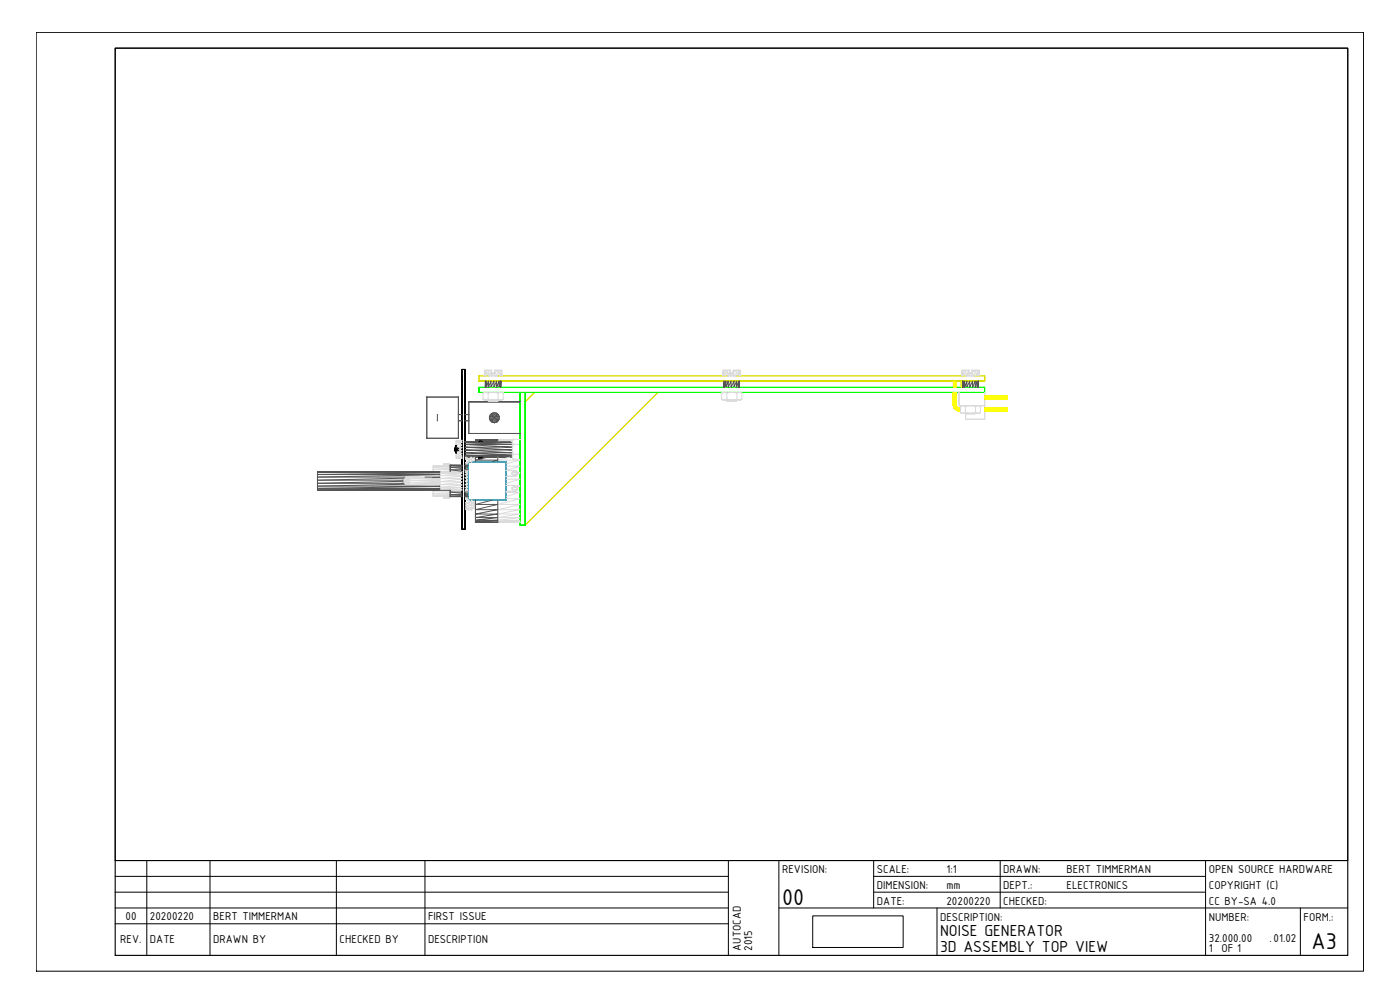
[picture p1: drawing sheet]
<svg xmlns="http://www.w3.org/2000/svg" width="420mm" height="297mm" viewBox="0 0 420 297" stroke-linecap="round" stroke-linejoin="round" font-family="sans-serif">
<!-- layer: 0 -->
<path d="M143.7 112.8h3.2h-3.2v1.5h151.8v-1.5v1.5h-151.8zM143.7 112.8h.1M143.7 114.3h.1M149.2 112.8h69.3M160.4 117.7l-2.8 2.9M220.8 112.8h69.3M295.5 112.8h-3.1h3.1M295.5 114.3h.1M157.6 120.6v37l39.8-39.9-39.8 39.9zM157.6 157.6h.1" fill="none" stroke="#dd0" stroke-width=".3"/>
<path d="M143.7 116.2h.1M143.7 117.7h.1M156.1 117.7v39.9h1.5v-39.9v39.9h-1.5zM295.5 116.2h-151.8v1.5v-1.5h151.8v1.5h-151.8h151.8v-1.5M295.5 117.7h.1M156.1 157.6h.1M157.6 157.6h.1" fill="none" stroke="#0f0" stroke-width=".3"/>
<g fill="none" stroke="#dbdbdb" stroke-width=".3">
<path d="M144.9 118h.1M144.9 119.8h.1M145 119.8l.7 .2-.7-.2 .4 .1M145.4 111.1h2.1M145.4 111.1v1.7zM145.4 117.8l-.4 .2v1.8M145.4 117.8l1.1 .2v1.8M145.4 117.7l-.4 .3 .4-.2M145.5 111.1h.5l-.5 1.7zM146 111.1h.7l-.7 1.7zM146.1 117.8l.4 .2 .8-.2M146.1 119.9l.4-.1-.2 .2z"/>
<path d="M146.5 119.8h.1M146.5 119.8l.8 .1zM147.3 119.9l.7 .1M147.5 111.1h.1M147.5 111.9h.4M147.5 111.1h-.8v1.7h.9l-.1-.9-.8 .9 .8-1.7v.8M147.5 111.1v.8M148.4 111.1h.1M148.5 111.1v.8h-1M148.5 111.9l.8 .9h-.9zM148.5 111.1h.1M148.5 111.1h.8"/>
<path d="M148.5 111.9h-.6l-.3 .9 .6-.9 .2 .9h-.8M148.7 117.8l.8 .2 .4-.2-.4 .2M148.7 117.8l-2.2 .2M148.7 117.8l.8 .2v1.8M148.7 119.9l.8-.1zM148.7 119.9l-.7 .1M149.3 111.1h.8v1.7zM149.5 119.8h.1M149.5 119.8l.4 .1-.2 .1zM149.9 117.8h.8M149.9 119.9l.4 .1M150.1 111.1h.4v1.7z"/>
<path d="M150.5 111.1h.2v1.7zM150.6 117.7l.4 .3-.3-.2M150.7 111.1h-2.2v.8l.8-.8v1.7h-2.6M150.7 117.8l.3 .2v1.8l-.4 .2h-4.9l.4-.1M150.7 119.9l-.4 .1M151 118h.1M151 119.8h.1M216.6 118h.1M216.6 119.8h.1M216.9 111.1h2.2M216.9 111.1h.2l-.2 1.7zM217 117.8l-.4 .2v1.8l.8 .2-.8-.2 .4 .1"/>
<path d="M217 117.8l1.1 .2v1.8M217.1 117.7l-.5 .3 .4-.2M217.1 111.1h.5l-.5 1.7zM217.6 111.1h.7l-.7 1.7zM217.7 117.8l.4 .2 .8-.2M217.7 119.9l.4-.1-.1 .2zM218.1 119.8h.1M218.1 119.8l.8 .1zM218.9 119.9h1.5M219.1 111.1h.1M219.1 111.9h.3M219.1 111.1h-.8v1.7h.8v-.9l-.8 .9 .8-1.7v.8"/>
<path d="M219.1 111.1v.8M220 111.1h.1M220.1 111.1v.8h-1M220.1 111.9l.9 .9h-.9zM220.1 111.1h.1M220.1 111.1h.9M220.1 111.9h-.7l-.3 .9 .7-.9 .3 .9h-1M220.4 117.8l.7 .2 .4-.2-.3 .2M220.4 117.8l-2.2 .2M220.4 117.8l.7 .2v1.8M220.4 119.9l.7-.1zM221 111.1h.6v1.7z"/>
<path d="M221.1 119.8h.1M221.1 119.8l.4 .1-.2 .1zM221.5 117.8h.7M221.5 119.9l.4 .1M221.6 111.1h.5v1.7zM222.1 111.1h.2v1.7zM222.2 117.7l.4 .3-.4-.2M222.2 117.8l.4 .2v1.8M222.2 119.9l.4-.1zM222.2 119.9l-.3 .1M222.3 111.1h-2.2v.8l.9-.8v1.7h-2.7M222.6 118h.1"/>
<path d="M222.6 119.8h.1M222.6 119.8l-.4 .2h-4.8l.3-.1M288.6 111.1h2.2M288.6 111.1h.1l-.1 1.7zM288.7 111.1h.5l-.5 1.7zM289.2 111.1h.7l-.7 1.7zM290.7 111.1h.1M290.7 111.9h.4M290.8 111.1h-.9v1.7h.9v-.9l-.9 .9 .9-1.7v.8M290.8 111.1h.1M290.8 111.1v.8M291.7 111.1h.1"/>
<path d="M291.7 111.9l.9-.8v1.7h-2.7M291.7 111.1v.8h-.9M291.7 111.9l.9 .9h-.9zM291.7 111.1h.9M291.7 111.9h-.6l-.3 .9 .6-.9 .3 .9h-.9M292.6 111.1h.7v1.7zM293.3 111.1h.4v1.7zM293.7 111.1h.2v1.7zM293.9 111.1h-2.2v.8M295.5 117.7h.1M130 139.8h3.1zM130 139.8v1.7v-.7l5.1-.3"/>
<path d="M133.1 139.8v-.7v.7h.2l-.1-.7h.3l-.2 .7 .3 .1-.1-.8h.5l-.3 .8M133.1 139.8v-.7h1.8v.7h.2h-.3h.3M134 139.1v.8l-4-.1h3.3M134.3 139.9h.8M134.4 139.1l.2 .7-.2 .1zM134.8 139.8l.1-.7-.3 .7 .1-.7h-.7l.3 .8h-.4M135.1 139.9h-1.1h1.1M136.9 132.1v2.2h.8v1h-.8v2.2M136.9 132.1h1.7l-1.7 .2zM136.9 132.3h1.7l-1.7 .5zM136.9 132.8h1.7l-1.7 .7zM136.9 133.5l.8 .8 .9-.8h-1.7v.8h.7"/>
<path d="M136.9 135.3v.9h1.7l-1.7-.9h.8l.9 .9M136.9 136.2l1.7 .6h-1.7zM136.9 136.8l1.7 .5h-1.7zM136.9 137.3l1.7 .2h-1.7zM136.9 134.3h.1M136.9 135.3h.1M137.6 135.3h.1M137.7 134.3h.9l-.9 .3zM137.7 135v.3h.9l-.9-.3v-.4l.9 .7M138.6 137.5h.1M139.9 137.8h.7v.8v-.2M139.9 137.8h.1"/>
<path d="M139.9 138.7h.1M139.9 138.7h.6M139.9 138.7v.8M140.1 137.2l.5 .6h-.7v-.6v.6M140.4 138.7h.1M140.5 138.7h-.6l.6 .4M140.5 138.7h.1M140.7 137.8l-.1 .6 .6 .2M141.3 137.2l-.7 .6h.9v-.6v1.4v-.8l-.9 .3 .8 .5M142.6 137.2l-1.1 .4h1.2M142.7 137.9l-1.2 .4h1.2M145.4 120h5.2"/>
<path d="M145.7 120h.1M146.5 120.4h2.9M146.6 120v.4h.2v-.4v.4h.4v-.4v.4h.6v-.4v.4h.7v-.4v.4h.6v-.4v.4h.3v-.4v.4M147.9 120h.1M149.4 120v.4M150.2 120h.1M150.6 120l.4-.2zM151.9 139.9h4.2l-4.2 1.2M153.1 137.2l-3.7 .9v-.9v1.4v-.5h6.7l-4.2 1.1M153.4 132.5h.4M153.7 132.6h.1M153.7 134.8h.1"/>
<path d="M153.7 137.1h.1M153.8 132.2v.4zM153.8 135.7l.2 .6-.2 .2zM153.8 132.2v5.2M153.9 132.9l-.1-.3v1.3l.2-.6-.2-.1 .1-.3 .1 .4M153.9 134l-.1-.1v1.8v-.9M153.9 136.7l-.1-.2v.9l.2 .4-.1-.4M153.9 135.6l.1 .7M153.9 132l-4.5 .2v.3v-.6h4.6h-4.6v.3h4.4M154 131.8h1.8l.2 .4M154 133.3h.1M154 136.3h.1"/>
<path d="M154 137.8h.1M154 131.8l-.1 .4M155.8 136.3h-1.8a1.21 1.21 0 0 0 0 1.5h1.8M155.8 133.3h.1M155.8 137.8h.1M155.8 133.3l.3 .6v.9M155.8 133.3h-1.8l-.2 1.5M155.9 131.9h.2M156 132.9l.1 .3-.3 .1 .2 .7M156 136.7l.1-.2-.3-.2 .3 .8M156 132.6h.1M156 134.8h.1"/>
<path d="M156 137.1h.1M156.1 132.6l-.3 .7M156.1 132.2v.4M156.1 137.1l-.3 .7 .2-.4M156.1 134.8l-.3 1.5 .2-.7M156.1 131.9h-.2h.2M156.1 137.4l-.3 .4M217.1 120h5.1M217.3 120h.1M218.2 120.4h.1M218.2 120v.4l.1-.4v.4h.5v-.4v.4h.6v-.4v.4h.7v-.4v.4h.6v-.4v.4h.3v-.4v.4M218.2 120.4h2.8"/>
<path d="M219.6 120h.1M221 120v.4M221.9 120h.1M287.8 121.7h.1M288.2 121.9h.1M288.2 123.8h.1M288.2 123.8l.8 .2-.8-.2 .4 .1M288.6 121.8l-.4 .1v1.9M288.6 121.8l1.1 .1v1.9M288.7 121.7l-.5 .2 .4-.1M288.7 124h5.1M289 124h.1"/>
<path d="M289.4 121.8l.3 .1 .8-.1M289.4 123.9l.3-.1-.2 .2zM289.7 123.8h.1M289.7 123.8l.8 .1zM289.8 124.2h.1M289.8 125.8h5.7v-8.1v4h-7.7v-4v4h7.7v4.1M289.8 124.2v1.6v-1.6M289.8 125.8h.1M289.8 124v.2l.2-.2v.2h.4v-.2v.2h.7v-.2v.2h.6v-.2v.2h.6v-.2v.2h.3v-.2v.2M289.8 124.2h2.8M289.8 125.8h5.7M290.5 123.9l.7 .1"/>
<path d="M291.2 124h.1M292 121.8l.8 .1 .3-.1-.3 .1M292 121.8l-2.2 .1M292 121.8l.8 .1v1.9M292 123.9l.8-.1zM292 123.9l-.8 .1M292.6 124v.2M292.7 121.9h.1M292.7 123.8h.1M292.8 123.8l.3 .1-.2 .1zM293.1 121.8h.8M293.1 123.9l.4 .1"/>
<path d="M293.4 124h.1M293.8 121.7l.4 .2-.3-.1M293.9 121.8l.3 .1v1.9M293.9 123.9l.3-.1zM293.9 123.9l-.4 .1M294.2 121.9h.1M294.2 123.8h.1M294.2 123.8l-.4 .2h-4.8l.4-.1M295.5 121.7h.1M295.5 125.8h.1M121 143.8l-.1 .5 .3-.2v.3M121 144.7v.1"/>
<path d="M121 143.7l-.1 .6zM121 143.7v1l-.1-.4 .3 .1M121 144.8l-.1-.5 .2 .5M121.1 143.7l.4-.5 .1 .3 .6-.2 .1 .5-.7-.3 .1 .4M121.1 143.7l.5-.2-.5 .3M121.1 143.8l-.2 .5 .2-.5 .1 .3M121.1 144.8l.1-.1 .4 .6-.2 .1 1.3 .3M121.1 144.8l.3 .6-.3-.6 .5 .5 .1-.4 .5 .6v-.4l-.5-.2M121.1 143.8l.6 .1M121.2 144.7l-.3-.4 .1 .5M121.2 144.7v-.3l.5 .5M121.2 144.4h.5"/>
<path d="M121.2 144.7l.5 .2M121.4 143.2l-.4 .5zM121.4 143.2l.7-.3zM121.5 143.2l.6-.3 .1 .4zM121.5 143.2l-.4 .5M121.7 143.9l-.5 .2 .5 .3M121.7 143.9l.6-.1v.7l-.6-.6v.5M121.7 144.4l.6 .1-.1 .6-.5-.7v.5M122.3 142.9h-.3h.7M122.3 143.8l.7 .1-.1 .6zM122.6 142.9h.1M122.7 142.9h-.6l.4 .2"/>
<path d="M122.7 142.9l.1 .1M122.7 145.5h.1M122.8 145.5h-.6l.2 .1M122.8 145.5v.1M122.8 143.2v.1M122.8 143.3h-.6l.7 .5M122.8 143.3l.1 .5M122.8 145l.1 .1M122.9 145.1h-.7l.3 .2M122.9 145.1h.1M122.9 145.1v.1M123 144.5h-.7l.3 .3"/>
<path d="M123 144.5l-.1 .6M129.9 148.8h.1M129.9 148.1h5.2M130 148.6l3.3 .2h-3.3zM131.9 142.4h.1M132 141.6h6.6l-6.6 .4zM132 143.4l-9.7-.5 .3 .6 9.4 .2M132 143.4l-9.5-.4 9.5 .5M132 143.8l-9.4-.3v.6l9.4-.1M132 144.2l-9.4-.1v.7l9.4-.3M132 144.7l-9.4 .1-.1 .5 9.5-.4M132 145l-9.5 .3-.1 .4"/>
<path d="M132 145.1l-9.6 .6 9.6-.5M132 141.4v5.7M132.4 147.1l-2.4 .3v-.3v1.7M133.1 148.8v.7v-.7v.7h1.8l-.1-.7M133.1 148.8h-3.1h3.1M133.3 148.8l.2 .7h-.3zM133.6 148.7l.4 .8h-.5zM133.6 148.7l-3.6-.1 5.1 .1h-.8M133.6 148.7l-.5 .1M133.6 148.7h.4M134.3 148.7h-.3v.8l.3-.8 .1 .8h-.4M134.3 148.7l.5 .1"/>
<path d="M134.6 148.8l.1 .7h-.3zM134.8 148.8l.1 .7zM134.8 148.8h.3h-.2M135.1 140.2h-5.1v-.4l4 .1-4 .3v.6h5.1M135.1 147.4h-5.1v.7M135.1 147.8l-5.1 .3v.5M135.1 148.4l-5.1 .2h5.1M135.1 148.8h-.5h.5M135.1 141.3l-2.4 .1M138.6 141.4h-6.6v.2l6.6-.1M138.6 142h-6.6v.7l6.6-.6M138.6 142.7h-6.6v.9l6.6-.8"/>
<path d="M138.6 143.6h-6.6v.9l6.6-.8M138.6 144.5h-6.6v.9l6.6-.7M138.6 145.4h-6.6v.8l6.6-.6M138.6 146.2h-6.6v.6l6.6-.5M138.6 146.8h-6.6v.3h6.6h-6.6l6.6-.3M139.6 141h.1M139.8 149.8h.1M139.8 150.8h.1M139.9 150.8v2.2M139.9 149v.8h.6h-.6zM139.9 151.7h1.6v.7zM139.9 152.4h1.6v.4z"/>
<path d="M139.9 149.8h.1M139.9 150.8h.1M139.9 150.8h.8M139.9 149l.6 .7M140.4 149.8h.1M140.4 141h.1M140.5 141h-.9l.9 .2h-.9l.9 .4h-.9l.9 .7h-.9l.9 1h-.9l.9 1h-.9l.9 1h-.9l.9 .9h-.9l.9 .8h-.9l.9 .5h-.9l.9 .1h-.9M140.6 150.8h-.7l1.6 .9-.9-.9h.9v.9l1.2 .3M140.6 150.5v.3M141.2 150l-.6 .2 .9 .6v-.8v3v-.2h-1.6l1.6 .2h-1.6v-2.2M141.5 153h.1M141.5 150.8l-.9-.3v-.5v.8"/>
<path d="M141.5 150.3h1.2M141.5 152.2h1.2M142.7 150.6l-1.2 .4h1.2M142.7 151.3l-1.2 .4h1.2M142.7 152.3l-1.2 .2 1.2 .1h-1.2M149.3 156.7h.1M149.4 156.6l6.7 .1h-6.7zM151.9 143.8h4.2l-4.2 1.2M151.9 147.8h4.2l-4.2 1.1M151.9 149.6h4.2l-6.7 1.8v1.5h6.7l-6.7 1.3v1.1h6.7l-6.7 .8v.5M152.4 142.9l-.5 .2M153.7 141.8l.8-.2a.47 .47 0 0 1 .5 .4 .47 .47 0 0 1-.5 .5h-.4a.47 .47 0 0 1-.5-.2 .47 .47 0 0 1 .1-.5z"/>
<path d="M153.7 141.8a.47 .47 0 0 0-.1 .5 .47 .47 0 0 0 .5 .2h.4M153.7 146.3l.8-.2a.49 .49 0 0 1 .5 .5 .49 .49 0 0 1-.5 .4h-.4a.49 .49 0 0 1-.4-.7zM153.7 141.8h1.3M154 141.6h.5a.47 .47 0 0 1 .5 .4 .47 .47 0 0 1-.5 .5M154 146.1h.5a.49 .49 0 0 1 .5 .5 .49 .49 0 0 1-.5 .4M154 142.5h.1M154 147h.1M154.1 141.6l-.4 .2M154.1 146.1a.49 .49 0 0 0-.5 .5 .49 .49 0 0 0 .5 .4h.4M154.5 141.2h.1M154.5 142.9h.1M154.5 145.7h.1"/>
<path d="M154.5 147.4h.1M154.5 142.5h.1M154.5 147h.1M154.5 141.2a.85 .85 0 0 1 .9 .8 .85 .85 0 0 1-.9 .9h-2.6h2.6M154.5 141.2h-2.6h2.6l.8 .4 .1 .4M154.5 145.7a.87 .87 0 0 1 .9 .9 .87 .87 0 0 1-.9 .8h-2.6h2.6M154.5 145.7h-2.6l3.1 .1M154.8 146.2l-1.1 .3M155 145.8h1.1l-.8 .3M155 145.8a.86 .86 0 0 1 .4 1 .86 .86 0 0 1-.9 .6M155 142.1l-1.1 .4M155.3 141.8h.8l-.7 .2"/>
<path d="M155.4 142l-.1 .5-.8 .4M156 156.7h.1M156.1 156.6h-6.7l6.7-.5h-6.7v-.8l6.7-1.1h-6.7v-1.3l6.7-1.5h-6.7v-1.4v6.7"/>
</g>
<g fill="none" stroke="#ff0" stroke-width=".3">
<path d="M286 117.7v3.7l.1-3.7v3.7l.1-3.7v3.7l.3-3.7v3.7l.3-3.7v3.7l.1-3.7v3.7l.1-3.7v3.7M286.1 114.6h.8l-.1 1.6M286.1 116.2v-1.6l.1 1.6v-1.6h.1v1.6M286.4 116.2l.1-1.6h.3v1.6M286.5 114.6h.1M286.5 114.6h-.2l-.1 1.6M286.5 114.6v1.6M286.6 116.2l.1-1.6v1.6M288.5 116.2v-1.6v1.6v-1.6h.2v1.6M288.5 114.6h.4l-.1 1.6M288.8 114.6h.1M288.9 114.6h-.2l-.1 1.6"/>
<path d="M295.5 118.8h6.8h-6.8h6.8v.2h-6.8M295.5 118.9l6.8 .1v.3M295.5 119.1l6.8 .2v.2h-6.8M295.5 119.4l6.8 .1v.1h-6.8l6.8 .1h-6.8M295.5 119.3h6.8M302.3 119.3h.1M302.3 118.8v.9l-6.8-.1M286 121.4l.1 .2zM286 121.4l.5 .9M286.1 121.4l.2 .2zM286.1 121.6l.6 .5M286.1 121.6l.2 .8"/>
<path d="M286.2 121.4l.3 .2zM286.3 121.6l.6 .4-.1-.4h.2v.3l-.2-.3h-.3l.2 .5M286.3 121.6l.2 .7M286.3 122.4l-.3-.8 .3 .8M286.3 122.4l1.3 .4 .3-.2-1.1 .3 .8 .3v-.1h.3l-.3 .1-.8-.2 1.1 .3M286.3 122.4l1.3 .7v-.3l.3 .1-.3 .2-.8-.1zM286.5 121.4h.1M286.5 121.4l.3 .2zM286.5 122.3l.2-.2 .5 .3M286.5 122.3l.5 .5 .1-.2 .8-.2-.2 .2-.5-.2M286.7 122.1l.2-.1 1 .4-.6-.1 .4 .1-.6 .2zM286.8 121.4l.1 .2z"/>
<path d="M286.9 122l.2-.1 .2 .4-.1 .1zM287 121.6h.1M287.9 122.9h.3M287.9 123.3h.3M288.2 122.4h-.3v.9M288.2 122.4h-.3l.3 .1M288.2 122.6h-.3l.3 .1M288.2 123.1h-.3h.3M295.5 122.4h6.8M295.5 122.6h6.8M295.5 122.7l6.8 .2M295.5 122.9h6.8"/>
<path d="M295.5 123l6.8 .1h-6.8M295.5 123.2l6.8 .1h-6.8M295.5 123.3h6.8M302.3 122.9h.1M302.3 122.4v.9"/>
</g>
<g fill="none" stroke="#000" stroke-width=".3">
<path d="M138.6 110.8v48h1h-1v-48h1v48v-48zM138.6 120h.1M138.6 120v-.6v.6M138.6 119.4h.1M138.6 119.3h.1M138.6 119.2h.1M138.6 119.1h.1M138.6 119.2v.7v-.7M138.6 119.9h.1M138.6 117.5h.1M138.6 117.6h.1M138.6 117.6v.9v-.9"/>
<path d="M138.6 118.5h.1M138.6 118.6h.1M138.6 118.7h.1M138.6 118.5v-.8v.8M138.6 117.7v.6v-.6M138.6 118.3h.1M138.6 118.4h.1M138.6 118.3v-.6v.6M138.6 117.7v.8v-.8M138.6 118.5v-.9v.9M138.6 115.8h.1M138.6 115.9h.1"/>
<path d="M138.6 116v.9v-.9M138.6 116.9h.1M138.6 117h.1M138.6 116.9v-.8v.8M138.6 116.1h.1M138.6 116h.1M138.6 119.8h.1M138.6 119.7h.1M138.6 119.6h.1M138.6 119.5h.1M138.6 119.6v.9v-.9M138.6 118.2h.1"/>
<path d="M138.6 117.4h.1M138.6 117.3h.1M138.6 117.2h.1M138.6 117.1h.1M138.6 116.8h.1M138.6 116.7h.1M138.6 116.6h.1M138.6 116.5h.1M138.6 116.4h.1M138.6 116.3h.1M138.6 116.2h.1M138.6 115.7h.1"/>
<path d="M138.6 115.6h.1M138.6 115.5h.1M138.6 114.5v-1.3v1.3M138.6 113.2h.1M138.6 113.1h.1M138.6 113h.1M138.6 112.9h.1M138.6 113.2v1.3v-1.3M138.6 114.5h.1M138.6 114.6h.1M138.6 114.7h.1M138.6 114.8h.1"/>
<path d="M138.6 110.8v48M139.5 110.8h.1M136.5 134.8l.2-.1v.3M136.5 134.8l.2 .2M136.7 134.2l-.2 .6zM136.7 134l-.2 .8 .2-.8v.2M136.7 135l.6 .3M136.7 135.5v-.2l.2 .5M136.7 135.5l.2 .5-.2-.4M136.7 135.3l.2 .3M136.9 133.6l-.2 .4 .2-.3M136.9 133.7l-.2 .3 .2-.1"/>
<path d="M136.9 133.9l-.2 .3h.2M136.9 135.4l-.4-.6 .2 .7M136.9 135.9l-.2-.4 .2 .4M136.9 134.3l-.2 .2M137.1 134.7l-.4-.2v.2M137.1 134.7h-.4l.4 .5v-.5l.6 .6M137.1 134.3v.4M137.3 134.3l.4 .3-.6 .1M138.6 123.9h.1M138.6 126.8h.1M138.6 137.4h.1M138.6 137.5h.1"/>
<path d="M138.6 137.5v.9v-.9M138.6 138.4h.1M138.6 138.5h.1M138.6 138.6h.1M138.6 138.4v-.8v.8M138.6 137.6h.1M138.6 136.9v-.7v.7M138.6 136.2h.1M138.6 136.1h.1M138.6 136h.1M138.6 136v-.7v.7M138.6 135.3h.1"/>
<path d="M138.6 135.4h.1M138.6 135.5v.2v-.2M138.6 135.7v.8v-.8M138.6 136.5v.2v-.2M138.6 136.7h.1M138.6 136.8h.1M138.6 136.9h.1M138.6 136.1v.4v-.4M138.6 136.5v-.8v.8M138.6 135.7v.4v-.4M138.6 133.4h.1M138.6 133.5v.5v-.5"/>
<path d="M138.6 134h.1M138.6 134.1h.1M138.6 134.2h.1M138.6 134.2v.5v-.5M138.6 134.7h.1M138.6 134.8h.1M138.6 134.7v-1.2v1.2M138.6 133.5h.1M138.6 132.8h.1M138.6 132.9h.1M138.6 132.7h.1M138.6 131.3h.1"/>
<path d="M138.6 131.2h.1M138.6 131.1h.1M138.6 131h.1M138.6 131.3v.8v-.8M138.6 132.1h.1M138.6 132.2h.1M138.6 132.1v-.8v.8M138.6 130.9h.1M138.6 130.8h.1M138.6 132.1v-.4v.4M138.6 131.7h.1M138.6 131.6h.1"/>
<path d="M138.6 131.7v.2v-.2M138.6 131.9v-.6v.6M138.6 130.1h.1M138.6 130.2h.1M138.6 128.4v.6v-.6M138.6 129h.1M138.6 129.1h.1M138.6 129.2h.1M138.6 129.3h.1M138.6 129v-.6v.6M138.6 128.4h.1M138.6 128.2h.1"/>
<path d="M138.6 128.3v.7v-.7M138.6 129.4h.1M138.6 129.5h.1M138.6 129.6h.1M138.6 129v-.7v.7M138.6 128.3h.1M138.6 123h.1M138.6 123.1v.9v-.9M138.6 124h.1M138.6 124.1h.1M138.6 124v-.8v.8M138.6 123.2h.1"/>
<path d="M138.6 123.1h.1M138.6 121.3h.1M138.6 121.4v1v-1M138.6 122.4h.1M138.6 122.5h.1M138.6 122.4v-.9v.9M138.6 121.5v.6v-.6M138.6 122.1h.1M138.6 122.2h.1M138.6 122.1v-.6v.6M138.6 121.5v.9v-.9M138.6 122.4v-1v1"/>
<path d="M138.6 121.4h.1M138.6 120.1h.1M138.6 120.1v.7v-.7M138.6 120.8h.1M138.6 120.7h.1M138.6 120.6h.1M138.6 120.6v-.6v.6M138.6 140h.1M138.6 139.9h.1M138.6 139.8h.1M138.6 139.8v-1.1v1.1M138.6 138.7h.1"/>
<path d="M138.6 138.8h.1M138.6 138.9h.1M138.6 139h.1M138.6 139.1v.2v-.2M138.6 139.3v1.2v-1.2M138.6 139.9v.5v-.5M138.6 139.4v.5v-.5M138.6 136.4v.7v-.7M138.6 137.1h.1M138.6 137.2h.1M138.6 137.3h.1M138.6 137.7h.1"/>
<path d="M138.6 137.1v-.7v.7M138.6 136.4h.1M138.6 137.8h.1M138.6 137.9h.1M138.6 138h.1M138.6 137.1v-.9v.9M138.6 136.3h.1M138.6 137.1v.7v-.7M138.6 138.1v-.6v.6M138.6 133.7h.1M138.6 133.8h.1M138.6 133.9v1.4v-1.4"/>
<path d="M138.6 135.3v-1.2v1.2M138.6 134.1v.8v-.8M138.6 134.9h.1M138.6 135h.1M138.6 135.1h.1M138.6 134.9v-.8v.8M138.6 134.1v1.2v-1.2M138.6 135.3v-1.4v1.4M138.6 133.9h.1M138.6 132.8v-1.4v1.4M138.6 131.4h.1M138.6 131.5v1.3v-1.3"/>
<path d="M138.6 133h.1M138.6 133.1h.1M138.6 128.8h.1M138.6 128.9h.1M138.6 129v1.3v-1.3M138.6 130.3h.1M138.6 130.4h.1M138.6 130.3v-1.2v1.2M138.6 129.1v.8v-.8M138.6 129.9h.1M138.6 130h.1M138.6 129.9v-.8v.8"/>
<path d="M138.6 129.1v1.2v-1.2M138.6 130.3v-1.3v1.3M138.6 127h.1M138.6 126.9h.1M138.6 126.7h.1M138.6 126.6h.1M138.6 126.5h.1M138.6 127v.9v-.9M138.6 127.9h.1M138.6 128h.1M138.6 128.1h.1M138.6 127.9v-.9v.9"/>
<path d="M138.6 126.4h.1M138.6 126.3h.1M138.6 126.2h.1M138.6 126.1h.1M138.6 127.9v-.5v.5M138.6 127.4h.1M138.6 127.3h.1M138.6 127.4v.4v-.4M138.6 127.8v-.8v.8M138.6 121.8h.1M138.6 121.9h.1M138.6 122v1.3v-1.3"/>
<path d="M138.6 123.3h.1M138.6 123.4h.1M138.6 123.5h.1M138.6 123.3v-1.2v1.2M138.6 122.1v.9v-.9M138.6 123v-.9v.9M138.6 122.1v1.2v-1.2M138.6 123.3v-1.3v1.3M138.6 122h.1M138.6 121.1h.1M138.6 121h.1M138.6 120.9h.1"/>
<path d="M138.6 120.7v-.9v.9M138.6 120.2h.1M138.6 120.3h.1M138.6 120.4h.1M138.6 120.5h.1M139.6 123.9h.1M139.6 126.8h.1M139.6 139.3h.1M143.7 137.6h.1M143.7 132h1l-1 .3zM143.7 137.6l1-.1zM144.4 137.2l-.7 .3v-.3v.4l1-.1v-.3v.4"/>
<path d="M144.6 137.6h.1M144.7 132v.5v-.5h-1v.5v-.2h1l-.3 .2M138.6 147.1h.1M138.6 149.3h.1M138.6 149.5h.1M138.6 144.3h.1M138.6 158.8h.1M138.6 146.4v.6v-.6M138.6 147h.1M138.6 147.2h.1M138.6 147.2v-.7v.7M138.6 146.5v.7v-.7"/>
<path d="M138.6 147v-.9v.9M138.6 146.1h.1M138.6 146h.1M138.6 145.9h.1M138.6 146.1v.3v-.3M138.6 145.1v-.9v.9M138.6 144.2h.1M138.6 144.1h.1M138.6 144h.1M138.6 144.2v.9v-.9M138.6 145.1h.1M138.6 145.2h.1"/>
<path d="M138.6 145.3h.1M138.6 143.4h.1M138.6 143.3h.1M138.6 143.2h.1M138.6 141.6v.4v-.4M138.6 142h.1M138.6 142.1h.1M138.6 142.2h.1M138.6 142.3h.1M138.6 142.4h.1M138.6 142.5h.1M138.6 142v-.4v.4"/>
<path d="M138.6 141.6h.1M138.6 141.4h.1M138.6 141.5h.1M138.6 142.6h.1M138.6 142.7h.1M138.6 142.8h.1M138.6 142v-.6v.6M138.6 157.1h.1M138.6 157.2h.1M138.6 157.2v1v-1M138.6 158.2h.1M138.6 158.3h.1"/>
<path d="M138.6 158.2v-.8v.8M138.6 157.4v.6v-.6M138.6 158h.1M138.6 158.1h.1M138.6 158v-.6v.6M138.6 157.4v.8v-.8M138.6 158.2v-1v1M138.6 155.2h.1M138.6 155.3h.1M138.6 155.3v.5v-.5M138.6 155.8h.1M138.6 155.9h.1"/>
<path d="M138.6 156h.1M138.6 156.1v.4v-.4M138.6 156.5h.1M138.6 156.6h.1M138.6 156.5v-1.2v1.2M138.6 154.6h.1M138.6 154.7h.1M138.6 152.6h.1M138.6 152.7h.1M138.6 152.8h.1M138.6 152.8v1v-1M138.6 153.8h.1"/>
<path d="M138.6 153.9h.1M138.6 154h.1M138.6 153.8v-1v1M138.6 151.5v-.3v.3M138.6 151.2h.1M138.6 151.1h.1M138.6 151h.1M138.6 151v-.4v.4M138.6 150.6v-.3v.3M138.6 150.3h.1M138.6 150.2h.1M138.6 150.1h.1"/>
<path d="M138.6 150h.1M138.6 150v.5v-.5M138.6 150.5h.1M138.6 150.6h.1M138.6 150.7h.1M138.6 150.7v.4v-.4M138.6 151.1v.3v-.3M138.6 151.4h.1M138.6 151.5h.1M138.6 151.6h.1M138.6 151.7v.5v-.5M138.6 152.2h.1"/>
<path d="M138.6 152.1h.1M138.6 152h.1M138.6 151.9h.1M138.6 151.9v-.4v.4M138.6 155h.1M138.6 155.1v.4v-.4M138.6 155.5h.1M138.6 155.6h.1M138.6 155.7h.1M138.6 155.8v.5v-.5M138.6 156.3h.1M138.6 156.4h.1"/>
<path d="M138.6 156.3v-1.2v1.2M138.6 155.1h.1M138.6 154.5h.1M138.6 154.4h.1M138.6 154.3h.1M138.6 154.2h.1M138.6 154.1h.1M138.6 153.7h.1M138.6 153.6h.1M138.6 153.5h.1M138.6 153.4h.1M138.6 153.3h.1"/>
<path d="M138.6 153.2h.1M138.6 153.1h.1M138.6 151.4v.5v-.5M138.6 152.3h.1M138.6 152.4h.1M138.6 151.9v-.5v.5M138.6 151.3h.1M138.6 152.5h.1M138.6 151.9v-.6v.6M138.6 149.4v.5v-.5M138.6 149.9h.1M138.6 150.1v.5v-.5"/>
<path d="M138.6 150.6v-1.2v1.2M138.6 149.4h.1M138.6 148.8h.1M138.6 148.7h.1M138.6 148.6h.1M138.6 148.5h.1M138.6 148.4h.1M138.6 148.3h.1M138.6 148.2h.1M138.6 148.1h.1M138.6 148h.1M138.6 147.9h.1"/>
<path d="M138.6 147.8h.1M138.6 147.7h.1M138.6 147.6h.1M138.6 147.5h.1M138.6 147.4h.1M138.6 146.9h.1M138.6 146.8h.1M138.6 146.7h.1M138.6 146.6h.1M138.6 146.5h.1M138.6 146.4h.1M138.6 146.3h.1"/>
<path d="M138.6 146.2h.1M138.6 145.8h.1M138.6 145.7h.1M138.6 145.6h.1M138.6 145.5h.1M138.6 148.6v-1v1M138.6 147.6v1v-1M138.6 149h.1M138.6 149.1h.1M138.6 149.2h.1M138.6 149.3v.8v-.8M138.6 150.1v-.8v.8"/>
<path d="M138.6 150.1v-.9v.9M138.6 147.6v.8v-.8M138.6 148.4v-.8v.8M138.6 148.4v-.9v.9M138.6 147.4v.7v-.7M138.6 148.1v-.7v.7M138.6 148.9h.1M138.6 148.1v-.9v.9M138.6 147.3h.1M138.6 148.1v.6v-.6M138.6 149v-.6v.6M138.6 145.4h.1"/>
<path d="M138.6 145h.1M138.6 144.9h.1M138.6 144.8h.1M138.6 144.7h.1M138.6 144.6h.1M138.6 144.5h.1M138.6 144.4h.1M138.6 141.7h.1M138.6 141.8h.1M138.6 141.9v.7v-.7M138.6 142.9v.7v-.7M138.6 143.6h.1"/>
<path d="M138.6 143.7h.1M138.6 143.6v-1.7v1.7M138.6 141.9h.1M138.6 141.1v-1v1M138.6 140.1h.1M138.6 140.5v.2v-.2M138.6 140.7h.1M138.6 140.8h.1M138.6 140.9h.1M138.6 141h.1M138.6 141.1h.1M138.6 140.4v-1v1"/>
<path d="M139.5 158.8h.1M139.6 149.5h.1M243.9 274.8h27.1v9.5h-27.1z"/>
</g>
<g fill="none" stroke="#545454" stroke-width=".3">
<path d="M128 119.1h.1M128.1 119.1h9.5v12.4h-9.5zM137.5 119.1h.1M137.6 119.1v12.4h-9.5M137.6 119.1h-9.5v12.4M137.6 119.1h.1M145.7 116.2v-1.9v1.9l.3-1.9v1.9l.6-1.9v1.9l.7-1.9v1.9l.9-1.9v1.9l.8-1.9v1.9l.8-1.9v1.9l.4-1.9v1.9l.2-1.9v1.9M217.2 114.3v1.9l.2-1.9v1.9l.5-1.9v1.9l.7-1.9v1.9l.8-1.9v1.9l.9-1.9v1.9l.8-1.9v1.9l.5-1.9v1.9l.3-1.9v1.9v-1.9M288.9 114.3v1.9l.1-1.9v1.9l.5-1.9v1.9l.7-1.9v1.9l.8-1.9v1.9l.9-1.9v1.9l.8-1.9v1.9l.6-1.9v1.9l.3-1.9v1.9v-1.9M128 131.5h.1M128.1 131.5h.1M131.3 124.4v1.9"/>
<path d="M135.1 139.5v.2h3.5M135.1 139.5v1.9v-.5l3.5 .5M135.1 139.5h3.5M135.1 139.5l3.5 .1M137.5 131.5h.1M137.6 131.5h.1M137.6 124.4h1M137.6 126.3h1M138.6 140l-3.5-.3v.5h3.5M139.6 132.5l14.2 .3h-14.2l14.2 .6h-14.2l14.2 .8h-14.2l14.2 .8h-14.2l14.2 .9h-14.2l14.2 .7h-14.2l14.2 .4h-14.2l14.2 .2h-14.2M139.6 124.4h1.1zM139.6 126.3h1.1"/>
<path d="M139.6 139.5h.9M139.6 139.7h.9M140.7 125.3h.1M140.7 120.6v9.5h15.4h-15.4M140.7 120.6h.1M140.7 130.1h.1M140.7 120.6v9.5M144.5 137.6l-1.8 .5v.5v-1.4v.9h6.7l-1.9 .5M144.7 132.1l4.7-.2h-6.7v.6v-.3h1h-1v-.3h6.7v.6M144.7 132.2h4.7l-2.7 .3M146.4 137.2l-1.7 .4M146.9 125a1.52 1.52 0 0 1 1.7-1.2 1.52 1.52 0 0 1 1.3 1.6 1.52 1.52 0 0 1-1.5 1.4"/>
<path d="M146.9 125a1.55 1.55 0 0 0 1.5 1.8M146.9 125.3h2.9M146.9 125.6v.1M146.9 125.7h1l-.9 .1M147 124.9h.9l-1 .1M147.1 126.1l.2 .2M147.3 124.3l-.2 .2h.5h-.4M147.3 126.4l.3-.2v.3M147.6 124.1v.4l-.3-.2M147.6 126.2h-.4h.4M147.6 126.6v-.4l.3-.5v1M147.6 126.6l.2 .1"/>
<path d="M147.8 124l-.2 .1M147.9 123.9v1l-.3-.4v-.4M148.3 126.8h.1M148.4 123.8v1.5l-.5-.4 .2-1M148.7 126.8l.1-1.1-.4-.4v1.5M148.7 123.9l.1 1-.9 .8 .2 1.1M148.9 123.9l-.1 1 .4-.4v-.4M149 124l.1 .1M149.1 126.6l-.1 .1M149.2 126.2h.4h-.4M149.3 124.1l-.1 .4 .2-.2M149.4 137.2v1.4"/>
<path d="M149.4 126.4l-.2-.2 .1 .3-.5-.8 .1 1M149.6 124.5h-.4h.4M149.8 124.9h-1h1M149.8 125.7h-1l1 .1M153.7 137.2h.1M153.8 132.5h-14.2h14.2M156 120.6h.1M156.1 120.6h-15.4h15.4M95.3 142.4h36.7l-36.7 .7zM95.3 147h36.7zM95.3 147.1h.1M121 144.1h-25.7v.9l25.7-.6"/>
<path d="M121.1 145h-25.8v.9l26.1-.6M121.5 143.1h-26.2v1l25.9-.6M127.5 143.1h4.5M132 141.5h-36.7h36.7M132 141.5l-36.7 .3v-.3v5.6h39.8M132 141.8h-36.7v.6l36.7-.5M132 145.9h-36.7v.6l36.7-.6M132 146.5h-36.7v.5l36.7-.4M132 143.2l-2.2 .1M135.1 149h3.5M138.6 147.1h.1M138.6 140.6l-3.5-.4v.7h3.5"/>
<path d="M138.6 147.6h-3.5v-.5v1.9v-.1h3.5M138.6 148l-3.5-.4v.8h3.5M138.6 148.6l-3.5-.2v.5h3.5M139.6 140l.9 .1M139.6 140.2h.9M139.6 140.6l.9 .1M139.6 140.9h.9M139.6 147.6h.9M139.6 148.1l.9 .1M139.6 148.4h.9M139.6 148.7h.9M139.6 148.9h.9"/>
<path d="M139.6 149h.9M142.7 156.6v-.5l6.7-.8h-6.7v-1.1l6.7-1.3h-6.7v-1.5h6.7l-6.7 1.5v1.3h6.7l-6.7 1.1v.8h6.7l-6.7 .5h6.7M142.7 156.6l6.7 .1h-6.7zM148 150l-5.3 1.4v-1.4l-.1 6.7M149.3 156.7h.1M149.4 150v6.7"/>
</g>
<path d="M140.5 138.6h11.4v11.4v-11.4h-11.4v11.4h11.4h-11.4zM140.5 138.6h.1M151.8 138.6h.1M140.4 150h.1M151.8 150h.1" fill="none" stroke="#00bfff" stroke-width=".3"/>
<!-- layer: Ttitleblock -->
<g fill="none" stroke="#000" stroke-width=".3">
<path d="M10.9 9.7h398.3v281.7h-398.3zM34.6 258.2h369.9M44.1 258.2v28.5M63 258.2v28.5M101 258.2v28.5M127.5 258.2v28.5M218.6 258.2v28.5M233.8 258.2v28.5M262.2 258.2v14.2M300.2 258.2v14.2M361.8 258.2v28.5M34.6 272.4h184"/>
<path d="M34.6 267.7h184M34.6 277.2h184M34.6 262.9h184M233.8 272.4h170.7M262.2 267.7h99.6M262.2 262.9h99.6M281.2 272.4v14.3M390.3 272.4v14.3"/>
</g>
<path d="M34.6 14.4h369.9v272.3h-369.9z" fill="none" stroke="#000" stroke-width=".34"/>
<!-- layer: Viewports -->
<path d="M34.6 14.4h369.9v243.8h-369.9z" fill="none" stroke="#000" stroke-width=".3"/>
<g font-size="7.4">
<text x="234.7" y="271.5">00</text>
<text x="393.6" y="284.8">A3</text>
</g>
<g font-size="5.2">
<text x="282.1" y="281">NOISE GENERATOR</text>
<text x="282.1" y="285.7">3D ASSEMBLY TOP VIEW</text>
</g>
<g font-size="3.7">
<text x="234.7" y="262">REVISION:</text>
<text x="263.2" y="262">SCALE:</text>
<text x="284" y="262">1:1</text>
<text x="301.1" y="262">DRAWN:</text>
<text x="320.1" y="262">BERT TIMMERMAN</text>
<text x="362.8" y="262">OPEN SOURCE HARDWARE</text>
<text x="263.2" y="266.8">DIMENSION:</text>
<text x="284" y="266.8">mm</text>
<text x="301.1" y="266.8">DEPT.:</text>
<text x="320.1" y="266.8">ELECTRONICS</text>
<text x="362.8" y="266.8">COPYRIGHT (C)</text>
<text x="37.7" y="276">00</text>
<text x="45" y="276">20200220</text>
<text x="64" y="276">BERT TIMMERMAN</text>
<text x="128.5" y="276">FIRST ISSUE</text>
<text x="263.2" y="271.5">DATE:</text>
<text x="284" y="271.5">20200220</text>
<text x="301.1" y="271.5">CHECKED:</text>
<text x="362.8" y="271.5">CC BY-SA 4.0</text>
<text x="282.1" y="276.2">DESCRIPTION:</text>
<text x="362.8" y="276.2">NUMBER:</text>
<text x="391.2" y="276.2">FORM.:</text>
<text x="36.1" y="282.9">REV.</text>
<text x="45" y="282.9">DATE</text>
<text x="64" y="282.9">DRAWN BY</text>
<text x="101.9" y="282.9">CHECKED BY</text>
<text x="128.5" y="282.9">DESCRIPTION</text>
<text x="222.4" y="285.3" transform="rotate(-90 222.4 285.3)">AUTOCAD</text>
<text x="225.7" y="285.3" transform="rotate(-90 225.7 285.3)">2015</text>
<text x="362.8" y="282.6">32.000.00</text>
<text x="362.8" y="285.7">1</text>
<text x="366.6" y="285.7">OF 1</text>
<text x="381" y="282.6">.01.02</text>
</g>
</svg>
